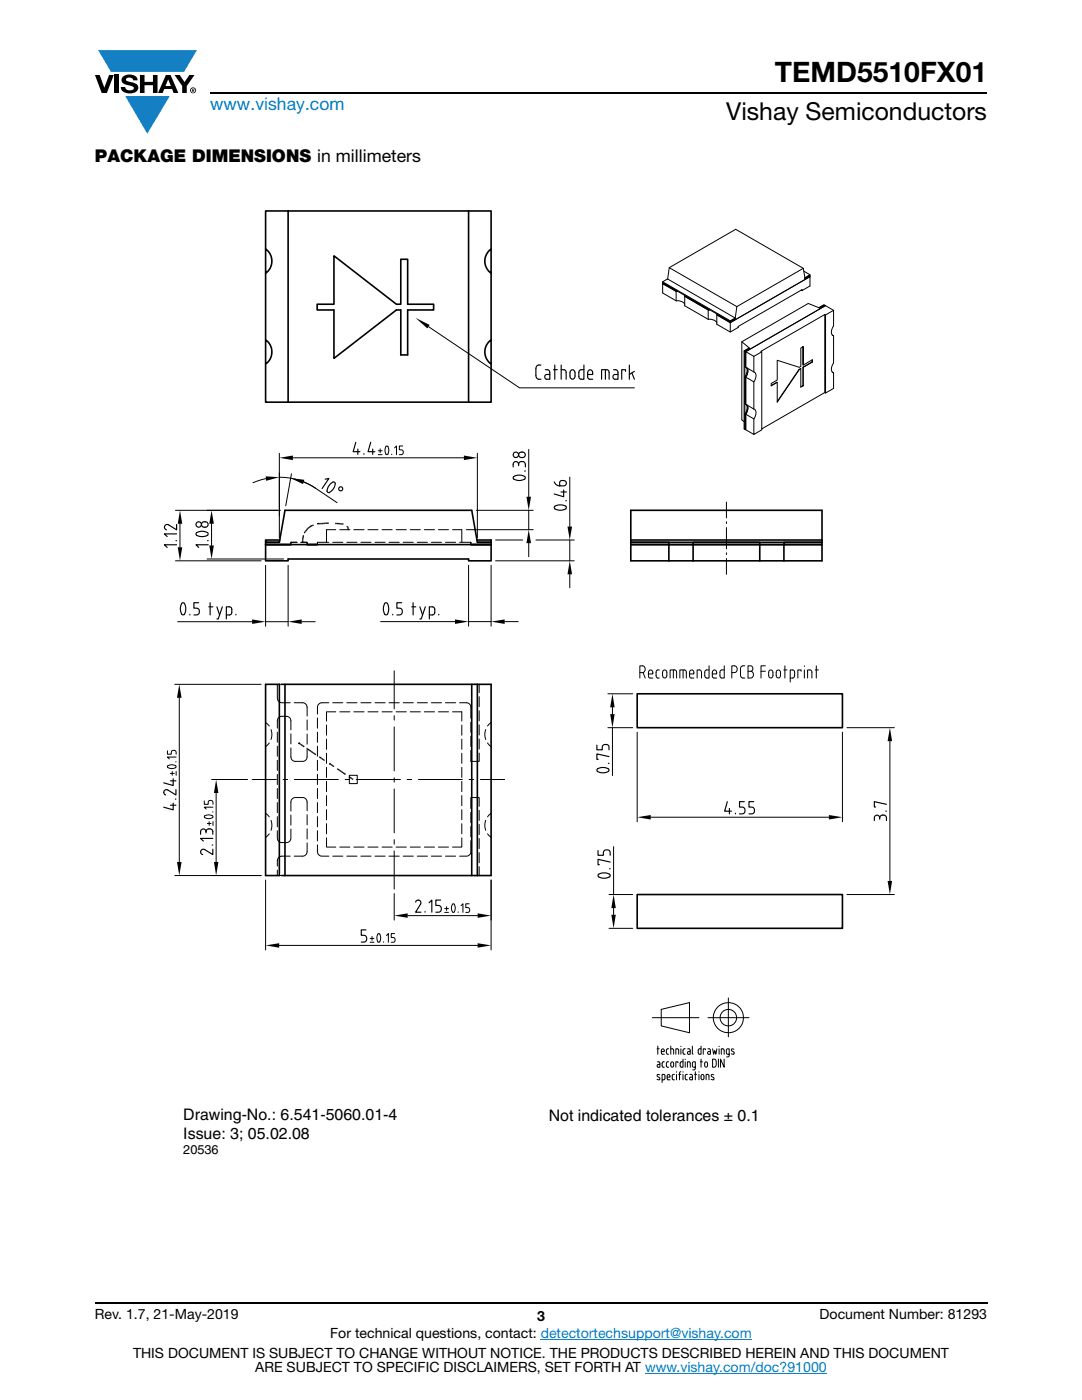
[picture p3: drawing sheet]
<svg xmlns="http://www.w3.org/2000/svg" width="216mm" height="279mm" viewBox="0 0 216 279" stroke-linecap="round" stroke-linejoin="round" font-family="sans-serif">
<g fill="#147fc3">
<path d="M19.6 10h19.7l-2.6 4.3h-1.1h-13.5z"/>
<path d="M25 19.2h8.9l-4.5 7.5z"/>
</g>
<g fill="#000">
<path d="M18.9 15h1l.9 2.5 1-2.5h.9l-1.4 3.6h-1zM22.9 15h.9v3.6h-.9zM24.6 15.3a2.1 2.1 0 0 1 2.8 .3l.1 .4h-.9a.79 .79 0 0 0-.7-.5 .79 .79 0 0 0-.8 .4l.3 .3 1 .2a1.08 1.08 0 0 1 1.2 1 1.08 1.08 0 0 1-1.1 1.2 1.73 1.73 0 0 1-2.4-1.2h.9a.96 .96 0 0 0 .8 .6 .96 .96 0 0 0 .9-.4 1.31 1.31 0 0 0-1.2-.6 1.03 1.03 0 0 1-1.1-.6 1.03 1.03 0 0 1 .2-1.1zM27.9 15h.9v1.3h1.7v-1.3h.9v3.6h-.9v-1.6h-1.7v1.6h-.9zM34.8 15h1.1l.9 1.4 1-1.4h1l-1.5 2.2v1.4h-.9v-1.4z"/>
<path d="M33.6 15.9l.5 1.3h-1.1zM33.1 15l-1.6 3.6h1l.3-.8h1.5l.3 .8h1l-1.6-3.6z"/>
<path d="M38.4 17.8h.2v.2h-.2zM38.3 17.7v.7h.1v-.3l.4 .3-.2-.3 .2-.2-.1-.2z"/>
<path d="M38.1 18a.46 .46 0 0 1 .9 0 .46 .46 0 0 1-.9 0zM37.9 18a.6 .6 0 0 0 1.2 0 .6 .6 0 0 0-1.2 0z"/>
</g>
<path d="M42 18.6h155M18.9 260h178.1" fill="none" stroke="#000" stroke-width=".36"/>
<path d="M107.9 267.3h42.1M128.7 274h36.3" fill="none" stroke="#007ec4" stroke-width=".2"/>
<path d="M32.6 41.9h145.9v189h-145.9z" fill="#fff"/>
<g fill="none" stroke="#000" stroke-width=".2">
<path d="M132.2 56.2l13.5 7.8M132.2 56.6l2.7 1.5v1.9l-2.7-1.5zM132.2 56.4l2.7 1.6v.1l-2.7-1.5zM133.5 53.4l13.5 7.8 13.3-7.6M135.2 58.1h-.3M136.6 59l4.7 2.7v.2l-4.7-2.8zM159.9 57.9l.1 .1M160.4 54.1l1.2 .7M160.6 55.4h.1M160.6 55.6h.1M160.6 55.6l-.3-2-13.5-7.8-13.3 7.6-.3 2.3M160.6 55.4l1-.6v.2l-1 .6z"/>
<path d="M160.7 55.6l.9-.6v.2l-15.9 9.2 15.9-9.2v1.9l-1.6 .9v-.2l-12.7 7.4v.1l-1.6 1-2.7-1.6v-1.9l2.7 1.6v1.9M85.5 65.2l18.2 12.2h22.9M134.9 60h.3a1.61 1.61 0 0 1 1.4 .7M141.3 63.7h.3a1.59 1.59 0 0 1 1.4 .7M141.3 61.9l-4.7-2.8v1.9l4.7 2.7M141.3 61.9v1.8M141.6 61.8l-.3 .1M145.7 64l1-.5v.2l-1 .5zM147 61.2l-.3 2.4-1 .6v.2l-2.7-1.6v-.1l2.7 1.5-13.5-7.8v-.2l1-.5 13.5 7.8M148 68.2l1.6 1.3-1 .6 .2 .1v3.1l-.2-.1v-3.1v15.6l-.1-.1v-15.6M148.5 70l.9-.6 .2 .1-1 .6zM148.6 75.2l.2 .1v5.4l-.2-.1z"/>
<path d="M148.8 75.3v5.4l1.6 .9M148.8 75.3l1.6 .9M148.9 73.3a1.64 1.64 0 0 1-.3 1.9M149 73.4a1.64 1.64 0 0 1-.2 1.9l.1-.3a1.53 1.53 0 0 0 .1-1.6zM150.4 71.1l-1.6-.9v3.1l1.6 .9M150.4 74.2a1.27 1.27 0 0 1 0 2M150.4 76.2v5.4M152 70.2l-1.6 .9v3.1M159.4 73.7l-4.3 6.4M159.8 73.6l-.3 .2M160.2 73.3l.1 3.7-.5 .3-.1-3.7-.3 .1-4.3 6.6v-4l-1.2 .6M160.2 76.9l-.4 .3"/>
<path d="M160.2 69.2l.1 3.7v-3.7l-.5 .3v3.6l-.3 .2-4.4-1.4v3.9l-1.2 .7v.5l1.2-.7M162 71.8l.1 .5-1.8 1M162 72.2l-1.8 1.1 .1 3.7M162.1 72.3v-.5l-1.8 1.1M163.4 61.4l1-.6 .1 .1-.9 .6zM163.4 61.4h.1M163.6 61.5l-2.3-.9-13.3 7.6v15.6l.5 .4M163.6 61.5l.9-.6 .2 .1-15.9 9.2 15.9-9.2 1.6 .9M163.6 61.5h.1M164.6 62.8l.1 .1v15.5l-.1-.1zM164.6 78.3l-12.6 7.3M164.6 62.8l-12.8 7.3 .2 .1v15.6l-1.6 .9v-3.1"/>
<path d="M164.7 62.9l1.6-1v3.1l-.3 .6a1.06 1.06 0 0 0 .3 1.4M166.1 66.9l.2 .1M166.1 74.3l.2 .1M166.3 67v5.4l-.3 .6a1.05 1.05 0 0 0 .3 1.4M166.3 74.4v3.1l-1.6 .9M53.1 95.5l-2.6 .8M55.7 90.5v16.8M55.7 95.2a12.7 12.7 0 0 1 7.3 2.3l4.3 2.8M58.2 94.5l-1.2 6.4M58.4 91.4h34.2M60.6 96.2l2.4 1.2M75.5 90.7h.7"/>
<path d="M75.5 90h.7M75.9 89.6v.7M77 89.1l.2-.1a1.14 1.14 0 0 1 0 1.7h-.1a1.43 1.43 0 0 1-.1-1.6zM78.2 90.6v.1M78.7 89.4l.4-.4v1.7M80.4 89h-.7v.8h.4a.49 .49 0 0 1 .4 .5 .49 .49 0 0 1-.4 .4h-.4M95.3 90.5v16.8M105.5 89.7v9.4M113.7 95.2v9.9M148.6 82.6l.2 .1v3.1l-.2-.1zM148.8 82.7v3.1l1.6 .9M148.8 82.7l1.6 .9"/>
<path d="M148.9 80.7a1.66 1.66 0 0 1-.3 1.9M149 80.8a1.64 1.64 0 0 1-.2 1.9l.1-.2a1.58 1.58 0 0 0 .1-1.7zM150.4 81.6a1.25 1.25 0 0 1 0 2M35 111.9h17.1M35.9 104.5v4.7M41.3 111.6h15.3M42.2 104.5v4.4M53 112.8v12.2M56 101.8h-21M57.5 112.8v12.2M58 108.2h1.3h-1.3v.5zM60 108.2h1.3v.5"/>
<path d="M60.5 106.9h.1M60.8 106.3h.1M62.1 105h.1M63.3 108.2v.5v-.5h2.3M66.4 108.2h2M67 105.7h-1.8v2.5M67.8 105.7h2M69.2 108.2h2M69.5 105.7h.1M70.6 105.7h2M72 108.2h2M73.4 105.7h2"/>
<path d="M74.8 108.2h2M76.2 105.7h2.1M77.6 108.2h2.1M79 105.7h2.1M80.4 108.2h2.1M81.9 105.7h2M83.3 108.2h2M84.7 105.7h2M86.1 108.2h2M87.5 105.7h2M88.9 108.2h2M90.3 105.7h1.8v2.5"/>
<path d="M91.7 108.2h2.3v.5M93 105.7h13.4M93.5 112.8v12.2M95 101.8h11.4M98 112.8v12.2M98.9 111.9h15.7M98.9 107.8h5.4M105.5 101.8v3.9M105.5 108.4v2.7M106.9 107.8h7.7M113.7 107.8v4.1M113.7 114.6v2.7"/>
<path d="M145 100.2v3.2M145 104.1v.4M145 105.3v4.2M145 110.3v.4M145 111.4v3.2M34.9 136.6h17.2M35.5 124.1h14.8M35.8 139.3v32.7M53 124.1h4.5M55.3 136.6v2.8a.93 .93 0 0 0 .9 .9h1.7M55.7 136.6h.5M60.2 124.1h2.7"/>
<path d="M76 124.1h14.8M78.7 133.9v7.6M93.5 124.1h4.5M95.6 136.6v1.7M95.6 139v2.1M100.7 124.1h2.7M121.3 138.5h4.9M127.7 134.2h.5a.69 .69 0 0 0 .5-.6 .69 .69 0 0 0-.5-.7h-.5v2.4M128.3 134.2l.4 1.1M129.4 134.5h.9a.54 .54 0 0 0-.1-.6 .54 .54 0 0 0-.6-.1 1.43 1.43 0 0 0-.1 1.4l.8 .1M131.6 133.7l-.6 .1-.1 .4 .1 1 .6 .1M132.4 133.8h.5l.1 .3v.8l-.4 .4-.4-.4v-.8z"/>
<path d="M133.7 135.3v-1.6h.9l.4 .3v1.3M134.4 133.7v1.6M135.7 135.3v-1.6h.9l.3 .3 .1 1.3M136.3 133.7v1.6M137.6 134.5h.9a.54 .54 0 0 0-.2-.6 .54 .54 0 0 0-.5-.1l-.2 .3v1l.3 .2h.6M139.1 135.3v-1.6h.5l.3 .3 .1 1.3M141.5 132.9v2.4h-.6l-.3-.3v-1l.3-.3h.6M142.1 134.5h.9a.56 .56 0 0 0-.7-.7l-.1 .3v1l.3 .2h.5M144.5 132.9v2.4h-.6l-.2-.3v-1l.2-.3h.6M146 134.2h.6a.69 .69 0 0 0 .5-.6 .69 .69 0 0 0-.5-.7h-.6v2.4M148.6 132.9l-.7 .1-.1 .5 .1 1.6 .2 .2h.5M149.8 134l.4-.3-.1-.7-.3-.1h-.5v2.4h.5a.69 .69 0 0 0 .6-.7 .69 .69 0 0 0-.6-.6h-.5"/>
<path d="M151.9 134h.8M152.7 132.9h-.8v2.4M153.6 133.8h.5l.1 .3v.8l-.4 .4-.4-.4v-.8zM155.1 133.8h.5l.1 .3v.8l-.4 .4-.4-.4v-.8zM156.4 133.7h.6M156.6 132.9v2.4M157.7 135.3h.6l.2-.3 .1-.8-.3-.5h-.6v2.4M159.9 134v-.3h-.7v1.6M160.5 132.9v.1M160.5 133.7v1.6M161.1 135.3v-1.6h.5l.4 .3v1.3M162.7 133.7h.6"/>
<path d="M162.9 132.9v2.4M33.4 149.8v.7h.8v-.4a.49 .49 0 0 1 .5-.4 .49 .49 0 0 1 .4 .4v.4M33.5 152.8a1.26 1.26 0 0 1 1.6 .2 1.14 1.14 0 0 1-1.7 0zM34 154.3h.8M34.4 154v.7M35.1 152h.1M35.1 151.1h-1.7l.4 .4M35.1 154v.7M40.8 159.8v.7h.7v-.4a.49 .49 0 0 1 .5-.4 .49 .49 0 0 1 .5 .4v.4M42.2 155.6h7.2M43.1 158.3v13.7M50.3 155.6h4.8"/>
<path d="M53 144.2l.7 .7M53.7 148.3l-.7 .7M54.1 145.6v.1a2.94 2.94 0 0 1 0 1.9M55.3 145.3v-1.4l.3-.7a1.62 1.62 0 0 1 1.5-.2l.7 .2 .2 .4v2.1M55.3 146.1v2M55.3 148.9v2M55.3 151.7v2.1M55.3 154.5v2.1M55.3 157.4v2M56.5 155.6h.9M58 149.3v1.8l.3 .6 .4 .2h1.7a.89 .89 0 0 0 .9-.8v-1.8M58 146.4v2.1"/>
<path d="M58.7 140.3h1.7M58.7 155.6h8.8M59.6 148.3h.1M59.7 148.2l-.1 .2M60.4 140.2l.4 .2 .4 .5 .1 2M61.3 143.7v2M61.3 146.5v2M63.3 143.3v2M63.3 146.1v2M63.3 148.9v2M63.3 151.7v2.1M63.3 154.5v2.1"/>
<path d="M63.3 157.4v2M65.2 144.7v2M65.2 147.5v2M65.2 150.3v2M65.2 153.1v2.1M65.2 155.9v2.1M65.2 158.8v2M65.6 140.3h-1.6l-.4 .2-.3 .6v1.4M65.9 152.3l-.2 .2M66.4 140.3h2M67 142.1h-1.8v1.8M67.8 142.1h2"/>
<path d="M68.9 155.6h.9M69.2 140.3h2M69.7 154.7h1.6v1.7h-1.6zM70.6 142.1h2M71.1 155.6h8.8M72 140.3h2M73.4 142.1h2M74.8 140.3h2M76.2 142.1h2.1M77.6 140.3h2.1M78.7 142.8v.9M78.7 145.1v8.8"/>
<path d="M78.7 155.2v.9M78.7 157.5v8.7M79 142.1h2.1M80.4 140.3h2.1M81.2 155.6h.9M81.9 142.1h2M83.3 140.3h2M83.5 155.6h8.8M84.7 142.1h2M86.1 140.3h2M87.5 142.1h2M88.9 140.3h2"/>
<path d="M90.3 142.1h1.8v1.8M91.7 140.3h1.4M92.1 144.7v2M92.1 147.5v2M92.1 150.3v2M92.1 153.1v2.1M92.1 155.9v2.1M92.1 158.8v2M93.1 140.2l.4 .2 .4 .5 .1 2.4M93.6 155.6h.9M94 149.8v2.1h1.6v-1.6M94 144.1v2.1"/>
<path d="M94 146.9v2.1M95.6 141.9v2M95.6 144.7v2M95.6 147.5v2M95.9 155.6h4.8M96.9 145.6v.1a2.79 2.79 0 0 0 0 1.9M97.3 148.3l.7 .7M98 144.2l-.7 .7M121.3 145.2h4.9M122.2 141.2v1.3M122.2 145.2v9.6M127.1 146.1v17.9"/>
<path d="M168.1 146.1v17.9M169 145.2h9.5M177.6 147.9v27.9M34.9 174.7h17.2M40.9 162.8a1.26 1.26 0 0 1 1.6 .2 1.14 1.14 0 0 1-1.7 0zM41.4 164.3h.7M41.7 164v.7M42.4 162h.1M42.5 161.1h-1.7l.3 .4M42.5 164v.7M53 175.6v14M53 162.3l.7 .7"/>
<path d="M53.7 166.4l-.7 .7M54.1 163.7v.1a2.94 2.94 0 0 1 0 1.9M55.3 160.2v2M55.3 163v2M55.3 173.6v1.1M55.7 174.7h.5M57.9 170.9h-1.7l-.6 .2a1.86 1.86 0 0 0-.3 1.8M58 165.5v1.8a.88 .88 0 0 1-.9 .9h-.9a.89 .89 0 0 1-.9-.9v-1.5M58 162.7v2M61.3 168.2v1.8l-.3 .6-.4 .2-1.9 .1M61.3 161.8v-1.7l-.3-.7-.4-.2h-1.7l-.4 .1-.4 .5-.1 2.1M61.3 162.6v2"/>
<path d="M61.3 165.4v2M63.3 168.6v1.4l.3 .6 .4 .2 1.6 .1M63.3 160.2v2M63.3 163v2M63.3 165.8v2M65.2 161.6v2M65.2 164.4v2M65.2 167.2v1.9h1.8M66.4 170.9h2M67.8 169.1h2M69.2 170.9h2M70.6 169.1h2"/>
<path d="M72 170.9h2M73.4 169.1h2M74.8 170.9h2M76.2 169.1h2.1M77.6 170.9h2.1M78.7 167.6v.9M78.7 169.8v7.6M78.7 178.3v5.3M79 169.1h2.1M80.4 170.9h2.1M81.9 169.1h2M83.3 170.9h2"/>
<path d="M84.7 169.1h2M86.1 170.9h2M87.5 169.1h2M88.9 170.9h2M92.1 167.2v1.9h-1.8M92.1 161.6v2M92.1 164.4v2M94 167.8l-.2 2.6-.5 .4-1.6 .1M94 162.1v2.1M94 165v2M95.6 161.7v2M95.6 164.5v2.1"/>
<path d="M95.6 167.3v2.1M95.6 170.2v2M95.6 173v1.7M95.6 160.9v-1.7h-1.6v2.2M96.9 163.7v.1a2.79 2.79 0 0 0 0 1.9M97.3 166.4l.7 .7M98 162.3l-.7 .7M98 175.6v14M121.5 178.5h4.7M122.4 169v9.5M129.8 163.1h35.6M169 178.5h9.5"/>
<path d="M55.7 188.7h39.6M73.9 188h.7M73.9 187.3h.7M74.2 186.9v.8M75.4 186.4l.2-.1a1.14 1.14 0 0 1 0 1.7h-.1a1.43 1.43 0 0 1-.1-1.6zM76.5 188h.1M77.1 186.7l.4-.4v1.7M78.7 186.3h-.6v.8h.3a.49 .49 0 0 1 .4 .5 .49 .49 0 0 1-.4 .4h-.3M81.3 182.7h14M88.7 182.1h.8M88.7 181.3h.8M89.1 180.9v.8"/>
<path d="M90.4 180.4h.1a1.15 1.15 0 0 1 0 1.7h-.1a1.37 1.37 0 0 1 0-1.7zM91.4 182v.1M92 180.8l.4-.4v1.7M93.6 180.4h-.7v.7h.4a.51 .51 0 0 1 .3 .9l-.7 .1M121.5 185.3h4.7M122.4 181.2v1.4M145.3 199.2v7.7M130.2 203.1h9.3M131.1 209.3h.4M131.2 211.9h.3l.2 .3v.8h-.5l-.1-.3 .1-.2 .5-.1M131.3 208.8v1.6M131.6 214.5l-.3-.1-.2 .2 .6 .6v.2l-.2 .1-.4-.1"/>
<path d="M131.9 201.4l5.7-1.3v6l-5.7-1.4zM132 209.9h.6l-.2-.6h-.2l-.2 .2v.6l.1 .3h.5M132.1 215.5h.4l.2-.2v-.7l-.2-.2h-.4v1.6M132.6 211.9h-.3l-.2 .2v.6l.2 .3h.3M133.1 215h.6l-.2-.6-.4 .2v.6l.1 .3h.5M133.4 209.3l-.4 .1v.2v.6l.4 .2M133.4 211.9h-.3l-.1 .3v.6l.4 .2M133.8 209.3l.5 .1 .1 1M133.8 208.8v1.6M134 211.9l.4 .2v.7l-.2 .2-.3-.2v-.7zM134.6 214.4h-.3l-.1 .2-.1 .6 .2 .3h.3M135 213.9v.1"/>
<path d="M135 214.4v1.1M135.3 212.1v-.2h-.4v1.1M135.4 210.4v-1l-.5-.1v1.1M135.4 214.4h.5M135.9 208.8v.1M135.9 209.3v1.1M135.9 213.9l-.3 .2v1.4M136.3 211.4v1.6h-.4l-.2-.2v-.7l.2-.2h.4M136.3 213.9v.1M136.3 214.4v1.1M136.7 209.3l-.3 .1-.1 .7 .1 .3h.3M136.7 211.4h.1"/>
<path d="M136.7 211.9v1.1M137.2 214.4h-.3l-.2 .2v.6l.2 .3h.3M137.2 209.3h.4l.1 .3v.8h-.4v-.5h.4M137.7 214.4h.3l.2 .3v.8h-.5l-.1-.3 .1-.2h.5M137.7 213v-.9l-.1-.2h-.4v1.1M138.2 208.8v1.4l.1 .2M138.6 214.4h.4M138.7 213h-.4l-.1-.2v-.7l.1-.2h.4v1.3l-.1 .3h-.4M138.7 213.9v1.6M139.5 213.9v.1M139.5 214.4v1.1M139.8 211.9h.4"/>
<path d="M139.9 208.8v1.6h-.4l-.2-.3v-.6l.3-.2h.3M139.9 211.4v1.6M140.1 214.5l.2-.1 .2 .4-.1 .5-.1 .2-.4-.2v-.7zM140.7 209.5v-.2h-.4v1.1M140.8 211.9l.4 .2v.7l-.2 .2-.4-.2v-.7zM140.9 215.5v-1.1h.3l.2 .2 .1 .9M141.3 209.3l.4 .1 .1 .2v.8h-.5l-.1-.3 .1-.2h.5M141.3 203.1h8.1M142.2 209.3l.2 1.1 .2-.7 .2 .7 .2-1.1M142.2 211.4h.5l.2 .3v.8l-.2 .5h-.5zM142.4 214.5l-.4-.1-.1 .2 .1 .2 .5 .3v.3l-.2 .1-.4-.1M143.4 211.4v1.6"/>
<path d="M143.5 208.8v.1M143.5 209.3v1.1M144.5 210.4l-.1-1-.5-.1v1.1M144.5 211.4v1.6l-.7-1.6v1.6M145.5 210.4h-.4l-.1-.2v-.7l.2-.2h.3v1.3l-.1 .3h-.4M146.4 209.4l-.3-.1-.2 .2 .5 .5 .1 .3-.2 .1-.4-.1"/>
<circle cx="145.3" cy="203.1" r="3"/>
<circle cx="145.3" cy="203.1" r="1.65"/>
</g>
<g fill="none" stroke="#000" stroke-width=".32">
<path d="M53 54.5v13.3M57.5 42.1v38.2M57.5 42.1h-4.5v7.6a2.94 2.94 0 0 1 0 4.8v-4.8M57.5 42.1h36M66.6 51.1l12.5 9.6h.9v-9h1.3v9h5.2v1.2h-5.2v8.9h-1.3v-8.9h-.9l-12.5 9.6v-9.6h-3.3v-1.2h3.3zM93.5 42.1h4.5v7.6M93.5 42.1v38.2M97.6 50l.4-.3v4.8a2.95 2.95 0 0 1-.4-4.5zM98 54.5v13.3M53 72.7v7.6h4.5M53 67.8a2.96 2.96 0 0 1 0 4.9zM97.6 68.1l.4-.3v4.9a2.96 2.96 0 0 1-.4-4.6z"/>
<path d="M98 72.7v7.6h-4.5M57.5 80.3h36M55.8 107.8h-2.8v.4h2.7M56.9 101.8h37.2l1.2 6.4h2.7v3.7h-4.5v-.3h-36v.3h-4.5v-3.7h2.7zM95.2 107.8h2.8v.4h-2.7M98 108.7h-45M125.9 108.2h38.1v-6.4h-38.1v10.1h38.1v-3.2h-7.6M125.9 107.8h38.1M133.5 108.2v3.7M138.3 108.2h13.3v.5h-13.3zM138.3 108.7v3.2M151.6 108.7v3.2"/>
<path d="M156.4 108.2h7.6v.5h-7.6zM156.4 108.7v3.2M156.4 108.7h-30.5M53 136.6h2.7v38.1h-2.7zM56.2 136.6h41.8v38.1h-41.8M56.9 136.6v38.1M94.1 136.6v38.1M95.3 136.6v38.1M127.1 138.5h41v6.7h-41zM127.1 178.5h41v6.8h-41z"/>
</g>
<g fill="#000">
<path d="M82.9 63.4l2.8 1.4-.4 .7zM53 95.1l2.7 .1-2.6 .8zM55.7 91.4l2.7-.5v.9zM58 95.4l2.7 .4-.2 .8zM92.6 90.9l2.7 .5-2.7 .4zM105 99.1h1l-.5 2.7zM35.5 109.2h.9l-.5 2.7zM35.9 101.8l.5 2.7h-.9zM42.2 101.8l.5 2.7h-.9zM41.8 108.9h.9l-.5 2.7zM60.4 106.9l.1 .8h-.2zM60.3 107.7l.2 .5h-.2z"/>
<path d="M60.4 106.9h.3l-.2 .8zM60.3 107.7h.2v.5zM61.2 105.4l-.4 1-.2-.1zM61.2 105.4l.3 .2-.7 .8zM61.3 105.4l.7-.5-.6 .7zM62 104.9l.1 .2-.7 .5zM62 104.9l.5-.2-.4 .4zM62.5 104.7l.1 .2-.5 .2zM63.3 104.4l1.2-.1-1.2 .4zM63.3 104.7l1.2-.4v.3zM64.5 104.3l1.1-.1-1.1 .4zM64.5 104.6l1.1-.4v.3z"/>
<path d="M66.9 104.3h.4l-.4 .3zM66.9 104.6l.4-.3v.3zM67.2 104.6l1.2-.2v.3zM67.3 104.3l1.1 .1-1.2 .2zM68.4 104.7l.2-.2-.1 .2zM68.5 104.5h.1l-.2 .2zM69.1 105.1h.4l-.1 .2zM69.3 104.9l.2 .2h-.4zM69.3 105.2l.3 .5-.2 .1zM69.3 105.2h.3v.5zM105.5 105.7l.5 2.7h-1zM113.7 111.9l.4 2.7h-.9z"/>
<path d="M113.2 105.1h.9l-.4 2.7zM35.8 136.6l.4 2.7h-.9zM50.3 123.6l2.7 .5-2.7 .4zM57.5 124.1l2.7-.5v.9zM90.8 123.6l2.7 .5-2.7 .4zM98 124.1l2.7-.5v.9zM43.1 155.6l.5 2.7h-.9zM59.6 148.4l1.2 .5-.2 .2zM59.7 148.2l1.1 .7-1.2-.5zM61.3 149.6l1.8 .9-.1 .2zM61.4 149.4l1.7 1.1-1.8-.9zM63.6 151.2l1.2 .5-.1 .2z"/>
<path d="M63.8 150.9l1 .8-1.2-.5zM65.7 152.5l1 .4-.1 .2zM65.9 152.3l.8 .6-1-.4zM67.2 153.5l1.8 .9-.1 .3zM67.4 153.3l1.6 1.1-1.8-.9zM69.6 155.1l.9 .4-.1 .2zM69.7 154.9l.8 .6-.9-.4zM122.2 138.5l.4 2.7h-.8zM121.8 142.5h.8l-.4 2.7zM177.6 145.2l.4 2.7h-.9zM35.3 172h.9l-.4 2.7zM42.7 172h.9l-.5 2.7z"/>
<path d="M127.1 163.1l2.7-.4v.9zM165.4 162.7l2.7 .4-2.7 .5zM177.1 175.8h.9l-.4 2.7zM53 188.7l2.7-.5v.9zM78.7 182.7l2.6-.4v.9zM95.3 182.3l2.7 .4-2.7 .5zM95.3 188.2l2.7 .5-2.7 .4zM122 182.6h.9l-.5 2.7zM122.4 178.5l.5 2.7h-.9z"/>
</g>
<g fill="none" stroke="#000" stroke-width=".23">
<path d="M107.9 72.9a.77 .77 0 0 0-.9 .2v2.1l.3 .5h.6M108.8 73.8h.6l.3 .5v1.4h-.6a.49 .49 0 0 1-.4-.5 .49 .49 0 0 1 .4-.5h.6M110.5 73.8h.7M110.7 72.8v2.9M112 73.8h.5l.4 .2 .1 1.7M112 72.8v2.9M113.9 73.9l.2-.1a.55 .55 0 0 1 .6 .6v.6a.56 .56 0 0 1-.6 .7l-.4-.4v-1.1zM116.5 72.8v2.9h-.7l-.3-.4 .1-1.3 .3-.2h.6M117.3 74.7h1a.59 .59 0 0 0-.1-.7 .59 .59 0 0 0-.8-.1l-.1 .5v1l.2 .3h.8M120 75.7v-1.9h1.1l.4 .4v1.5M120.8 73.8v1.9M122.4 73.8h.6l.3 .4v1.5h-.6a.49 .49 0 0 1-.4-.5 .49 .49 0 0 1 .4-.5h.6"/>
<path d="M124.8 74.1v-.3h-.7v1.9M125.6 72.8v2.9M126.1 74.4l.5 1.3M126.6 74.1l-1 .6M64.9 95.6l.7-.1-1.3 2M65.9 96.6a.68 .68 0 0 1 .9-.3 1.76 1.76 0 0 1-1.3 2l-.2-.1a1.61 1.61 0 0 1 .6-1.6zM71 88.3l-.5 1.8h1.3M71.4 89.6v1.1M72.6 90.5v.2M74 88.3l-.6 1.8h1.4M74.4 89.6v1.1M102.5 95.1a1.85 1.85 0 0 1 2.3 .2v.1a1.77 1.77 0 0 1-2.4 0z"/>
<path d="M103.5 92.7a.69 .69 0 0 1 .7-.6 .69 .69 0 0 1 .6 .6v.5M103.5 92.7l-.3-.5h-.5l-.3 .3v.7M103.5 92.7v.2M103.6 90.4a.63 .63 0 0 1 1-.1 .63 .63 0 0 1-.1 1 .63 .63 0 0 1-.8-.1 .63 .63 0 0 1-.1-.8zM104.7 94h.1M110.6 96.2a1.58 1.58 0 0 0 2.3 .6 .54 .54 0 0 0 .1-.6 .54 .54 0 0 0-.5-.3h-.5l-.3 .2v.9M111.9 98.2h1.1M112.5 97.8v1.3l-1.9-.5M112.9 99.9h.1M35.1 107.9h.1M35.2 104.7v1.1l-1.6-1.1a.55 .55 0 0 0-.7 .3 .55 .55 0 0 0 .3 .8M35.2 108.7h-2.4l.6 .6"/>
<path d="M35.2 106.6h-2.4l.6 .5M39.2 106.3a1.93 1.93 0 0 1 2.3 .2v.1a1.77 1.77 0 0 1-2.4 0zM40.3 104.3a.63 .63 0 0 1 1-.1 .63 .63 0 0 1-.1 1 .63 .63 0 0 1-.8-.1 .63 .63 0 0 1-.1-.8zM41.4 107.9h.1M41.5 108.7h-2.4l.5 .6M110.7 101a1.85 1.85 0 0 1 2.3 .2v.1a1.72 1.72 0 0 1-2.4 0zM36.3 120.4l.2-.1a1.43 1.43 0 0 1 .5 1.9l-.2 .4-.3 .1a1.83 1.83 0 0 1-.2-2.3zM37.9 122.6v.1M39.6 120.3h-.9v1.1h.5a.69 .69 0 0 1 .6 .6 .69 .69 0 0 1-.6 .7h-.5M41.7 121.1h.8M41.9 120.3v2.4M43.3 121.1l.5 1.6"/>
<path d="M44.4 121.1l-.9 2.4h-.2M45.2 122.7h.8l.2-.3 .1-.8-.3-.5h-.8v2.4M47.1 122.6v.1M76.8 120.4l.2-.1a1.4 1.4 0 0 1 .5 1.9l-.2 .4-.3 .1a1.93 1.93 0 0 1-.2-2.3zM78.4 122.6v.1M80.1 120.3h-.9v1.1h.5a.69 .69 0 0 1 .6 .6 .69 .69 0 0 1-.6 .7h-.5M82.2 121.1h.8M82.4 120.3v2.4M83.8 121.1l.5 1.6M84.9 121.1l-.8 2.4h-.3M85.7 122.7h.8l.2-.3 .1-.8-.3-.5h-.8v2.4M87.6 122.6v.1"/>
<path d="M34 155.8h1.1M34.6 155.4v1.4l-1.9-.6M35 159.5h.1M35.1 157.6v1.1l-1.6-1a.54 .54 0 0 0-.8 .2 .54 .54 0 0 0 .4 .8M119.1 148.7v.9h1.1v-.5a.69 .69 0 0 1 .6-.5 .69 .69 0 0 1 .7 .5v.5M119.2 153.4a1.85 1.85 0 0 1 2.3 .2 1.41 1.41 0 0 1-1.9 .5l-.5-.2zM121.4 152.3h.1M121.5 151l-2.4-.5v1h.3M145.1 160l-.5 1.9h1.3M148.5 160h-.9v1.1h.5a.69 .69 0 0 1 .6 .7 .69 .69 0 0 1-.6 .6h-.5M150.4 160h-.9v1.1h.5a.69 .69 0 0 1 .5 .7 .69 .69 0 0 1-.5 .6h-.5M34 160.7h1.1"/>
<path d="M34.6 160.3v1.3l-1.9-.5M41.1 166l-.3-.5h-.5l-.2 .3-.1 .7M41.1 166v.2M41.1 166a.69 .69 0 0 1 .7-.6 .69 .69 0 0 1 .7 .6v.5M42.3 168.7h.2M42.5 169.5v1.1l-1.7-1.1a.55 .55 0 0 0-.7 .3 .55 .55 0 0 0 .3 .8M42.5 167.3h-2.5l.6 .6M87.9 179.6h-.9v1.1h.5a.69 .69 0 0 1 .6 .7 .69 .69 0 0 1-.6 .7h-.5M119.3 169.7v1h1.1v-.6a.69 .69 0 0 1 .7-.5 .69 .69 0 0 1 .7 .5v.6M119.4 174.6a1.91 1.91 0 0 1 2.4 .1v.1a1.77 1.77 0 0 1-2.5 0zM121.6 173.4h.2M121.8 172l-2.5-.5v1.1h.3"/>
<path d="M145.5 161.3v1.1M146.7 162.3v.1M175.5 163.2l-.2-.4h-.6l-.2 .2v.8M175.5 163.2v.3M175.5 163.2a.69 .69 0 0 1 .7-.5 .69 .69 0 0 1 .7 .5v.6M176.7 161.9h.2M176.9 160.5l-2.4-.5v1.1h.2M73 185.6h-.9v1.1h.5a.69 .69 0 0 1 .6 .6 .69 .69 0 0 1-.6 .7h-.5M82.9 180a.54 .54 0 0 1 .8-.3 .54 .54 0 0 1 .2 .7l-1 1.7h1.1M84.8 181.9v.2M85.6 180.2l.6-.6v2.5"/>
<circle cx="68" cy="97.6" r=".41"/>
<circle cx="102.9" cy="90.8" r=".54"/>
<circle cx="39.6" cy="104.7" r=".54"/>
</g>
<text font-size="5.6" x="154.6" y="16.4">TEMD5510FX01</text>
<text font-size="4.9" x="144.9" y="24">Vishay Semiconductors</text>
<text font-size="3.5" fill="#007ec4" x="42" y="21.9">www.vishay.com</text>
<text font-size="3.5" x="18.9" y="32.3">PACKAGE DIMENSIONS in millimeters</text>
<g font-size="3.2">
<text x="36.6" y="223.5">Drawing-No.: 6.541-5060.01-4</text>
<text x="36.6" y="227.3">Issue: 3; 05.02.08</text>
<text x="109.5" y="223.8">Not indicated tolerances ± 0.1</text>
</g>
<g font-size="2.8">
<text x="18.9" y="263.3">Rev. 1.7, 21-May-2019</text>
<text x="107.2" y="263.6">3</text>
<text x="163.6" y="263.3">Document Number: 81293</text>
<text x="65.9" y="267.1">For technical questions, contact: detectortechsupport@vishay.com</text>
<text x="26.5" y="271">THIS DOCUMENT IS SUBJECT TO CHANGE WITHOUT NOTICE. THE PRODUCTS DESCRIBED HEREIN AND THIS DOCUMENT</text>
<text x="50.9" y="273.8">ARE SUBJECT TO SPECIFIC DISCLAIMERS, SET FORTH AT www.vishay.com/doc?91000</text>
</g>
<text font-size="2.5" x="36.6" y="230.4">20536</text>
</svg>
